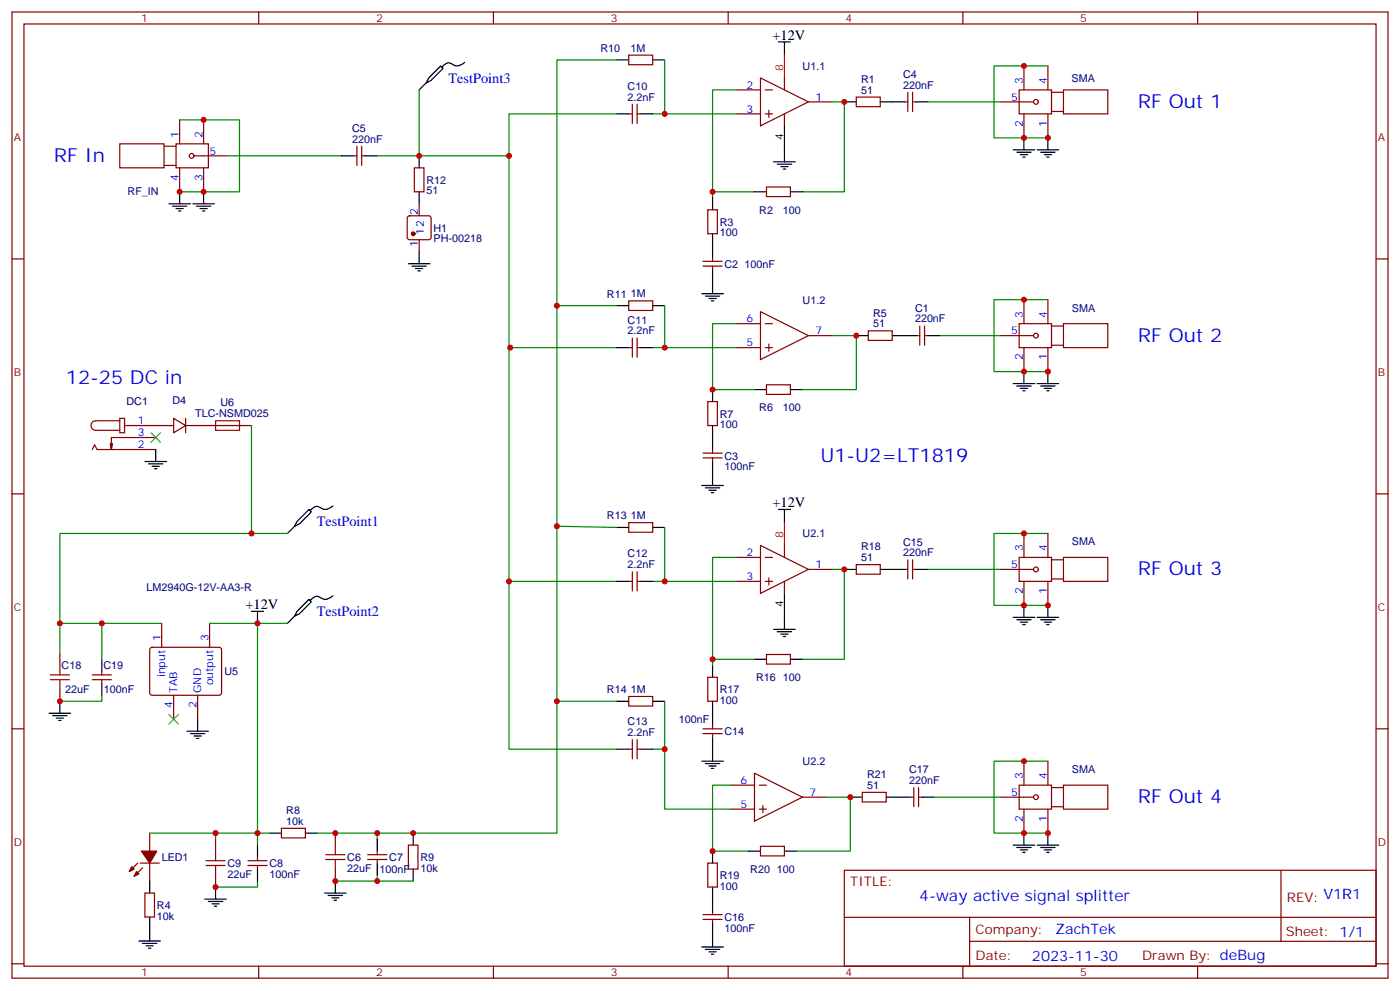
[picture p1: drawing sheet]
<svg xmlns="http://www.w3.org/2000/svg" width="412mm" height="292mm" viewBox="0 0 412 292" stroke-linecap="round" stroke-linejoin="round" font-family="sans-serif">
<g fill="none" stroke="#870000" stroke-width=".35">
<path d="M3.5 3.5h405.4v284.4h-405.4zM7.1 7.1h398.2v277.2h-398.2zM76.2 3.5v3.6M145.3 3.5v3.6M185.2 16.2h7.1v2.9h-7.1zM214.5 3.5v3.6M283.6 3.5v3.6M301.6 19.4v7.1M308.7 19.4v7.1M352.8 3.5v3.6M52.9 35.3v7M60 35.3v7"/>
<path d="M185.2 33.5h1.1M186.3 30.7v5.6M187.7 33.5h1M187.7 30.7v5.6M217 26.5h7M217 33.5h7M224 22.9l14.1 7.1-14.1 7zM225.4 26.5h2.1M225.4 33.5h2.1M226.5 32.5v2.1M231.1 22.9v3.6M231.1 33.5v3.5"/>
<path d="M238.1 30h7.1M252.2 28.6h7.1v2.8h-7.1zM266.3 30h1.1M267.4 27.2v5.6M268.8 30h1.1M268.8 27.2v5.6M294.6 30h9.8M300.2 26.5h9.5v7h-9.5zM301.6 33.5v7.1M308.7 33.5v7.1M309.7 32.8h3.6M309.7 27.2h3.6"/>
<path d="M313.3 26.5h13v7h-13zM35.3 42.3h13v7.1h-13zM48.3 43h3.6M48.3 48.7h3.6M51.9 42.3h9.5v7.1h-9.5zM52.9 49.4v7M57.1 45.9h9.9M60 49.4v7M104.1 45.9h1M105.1 43v5.7M106.5 45.9h1.1M106.5 43v5.7"/>
<path d="M122.1 49.4h2.8v7h-2.8zM123.5 60v3.5M225.8 55h7v2.9h-7zM3.5 76.2h3.6M120.2 63.7l.4-.2h5.7l.5 .2 .2 .5v5.6l-.2 .5-.5 .3h-5.7l-.4-.3-.3-.5v-5.6zM123.5 70.6v3.5M207.1 78.3h5.6M207.1 76.9h5.6M208.5 61.7h2.8v7.1h-2.8zM209.9 75.8v1.1M209.9 78.3v1.1M405.3 76.2h3.6"/>
<path d="M185.2 88.5h7.1v2.9h-7.1zM186.3 99.5v5.6M187.7 99.5v5.6M217 95.2h7M224 91.7l14.1 7.1-14.1 7zM225.4 95.2h2.1M238.1 98.8h7.1M255.8 97.4h7v2.8h-7zM269.9 98.8h1M270.9 96v5.6M272.3 98.8h1.1M272.3 96v5.6"/>
<path d="M294.6 98.8h9.8M300.2 95.2h9.5v7.1h-9.5zM301.6 88.2v7M308.7 88.2v7M309.7 96h3.6M313.3 95.2h13v7.1h-13zM185.2 102.3h1.1M187.7 102.3h1M208.5 118.2h2.8v7h-2.8zM217 102.3h7M225.4 102.3h2.1M225.8 113.2h7v2.9h-7z"/>
<path d="M226.5 101.2v2.2M301.6 102.3v7.1M308.7 102.3v7.1M309.7 101.6h3.6M27.2 132.3l.7-1.4 .7 1.4h17.3M33.2 130.5l-.4 1.8M35.3 123.1h1.4v4.3h-1.4zM35.3 123.8h-7.1a1.41 1.41 0 0 0-1.4 1.4 1.41 1.41 0 0 0 1.4 1.4h7.1M36.7 125.2h14.5M45.9 128.8h-13.1v3.5l-.3-1.8M51.2 123.1l3.5 2.1-3.5 2.2zM54.7 125.2h19.4"/>
<path d="M54.7 123.1v4.3M207.1 134.8h5.6M207.1 133.3h5.6M209.9 132.3v1M209.9 134.8v1M3.5 145.3h3.6M185.2 153.8h7.1v2.8h-7.1zM301.6 157v7M308.7 157v7M405.3 145.3h3.6M185.2 171.1h1.1M186.3 168.3v5.6"/>
<path d="M187.7 171.1h1M187.7 168.3v5.6M217 164h7M217 171.1h7M224 160.5l14.1 7.1-14.1 7zM225.4 164h2.1M225.4 171.1h2.1M226.5 170v2.2M231.1 160.5v3.5M231.1 171.1v3.5M238.1 167.6h7.1M252.2 166.2h7.1v2.8h-7.1z"/>
<path d="M266.3 167.6h1.1M267.4 164.7v5.7M268.8 167.6h1.1M268.8 164.7v5.7M294.6 167.6h9.8M300.2 164h9.5v7.1h-9.5zM301.6 171.1v7.1M308.7 171.1v7.1M309.7 170.4h3.6M309.7 164.7h3.6M313.3 164h13v7.1h-13zM17.6 192.3v3.5"/>
<path d="M27.2 198.6h5.6M30 197.6v1M44.3 190.7l.5-.2 20 .1 .5 .6-.1 13-.6 .4-20.1-.1-.4-.6v-12.7zM47.6 183.4v7.1M61.7 183.4v7.1M208.5 199.3h2.8v7.1h-2.8zM225.8 192.6h7v2.8h-7zM3.5 214.5h3.6M17.6 202.8v3.6M27.2 200h5.6M30 200v1.1M51.2 204.6v7.1"/>
<path d="M58.2 204.6v7.1M185.2 205h7.1v2.8h-7.1zM186.3 217.7v5.6M187.7 217.7v5.6M207.1 214.5h5.6M207.1 215.9h5.6M209.9 213.4v1.1M209.9 215.9v1.1M405.3 214.5h3.6M185.2 220.5h1.1M187.7 220.5h1M215.2 231.1h7"/>
<path d="M215.2 238.1h7M222.2 227.5l14.2 7.1-14.2 7.1zM223.7 231.1h2.1M223.7 238.1h2.1M224.7 237.1v2.1M236.4 234.6h7M254 233.2h7.1v2.8h-7.1zM268.1 234.6h1.1M269.2 231.8v5.6M270.6 234.6h1M270.6 231.8v5.6M294.6 234.6h9.8"/>
<path d="M300.2 231.1h9.5v7h-9.5zM301.6 224v7.1M301.6 238.1v7.1M308.7 224v7.1M308.7 238.1v7.1M309.7 237.4h3.6M309.7 231.8h3.6M313.3 231.1h13v7h-13zM40.6 254l-2.5 2.5M41.3 254h5.6M42 255.4l-2.5 2.5M44.1 245.2v5.3"/>
<path d="M44.1 254v5.3M63.5 246.9v3.6M63.5 257.5v3.6M73 254.7h5.7M73 253.3h5.7M75.8 252.2v1.1M75.8 254.7v1.1M82.9 243.8h7.1v2.8h-7.1zM98.8 245.2v3.5M98.8 255.8v3.5M108.3 252.9h5.6M108.3 251.5h5.6"/>
<path d="M111.1 250.5v1M111.1 252.9v1.1M120.3 248.7h2.8v7.1h-2.8zM208.5 254h2.8v7.1h-2.8zM224 249.1h7.1v2.8h-7.1zM248.7 256.1h156.6v28.2h-156.6zM377.3 256.1v20.9M42.7 262.8h2.8v7.1h-2.8zM207.1 270.6h5.6M207.1 269.2h5.6M209.9 268.1v1.1M209.9 270.6v1"/>
<path d="M248.7 270h156.5M285.6 277h119.6M285.6 270v14.1M3.5 283.6h3.6M76.2 284.3v3.6M145.3 284.3v3.6M214.5 284.3v3.6M283.6 284.3v3.6M352.8 284.3v3.6M405.3 283.6h3.6"/>
<circle cx="305.2" cy="30" r=".71"/>
<circle cx="56.4" cy="45.9" r=".71"/>
<circle cx="305.2" cy="98.8" r=".71"/>
<circle cx="305.2" cy="167.6" r=".71"/>
<circle cx="305.2" cy="234.6" r=".71"/>
</g>
<path d="M231.1 15.9v7M231.1 153.5v7" fill="none" stroke="#f00" stroke-width=".35"/>
<g fill="none" stroke="#000" stroke-width=".35">
<path d="M136.9 18.3a3.1 3.1 0 0 1-4.4 .2 2.4 2.4 0 0 0-2.3 1.3M181.7 17.6h3.5M192.3 17.6h3.5M229.3 12.3h3.5M231.1 12.3v3.6M125.6 24.3l1.4-.7 3.5-3.5-.7-.7-3.5 3.5-.7 1.4-2.1 2.2M181.7 33.5h3.5M188.7 33.5h3.6M231.1 37v10.6M248.7 30h3.5M259.3 30h7M269.9 30h3.5"/>
<path d="M49.7 60h6.4M52.9 56.4v3.6M56.8 60h6.3M60 56.4v3.6M100.5 45.9h3.6M107.6 45.9h3.5M123.5 45.9v3.5M123.5 56.4v3.6M209.9 58.2v3.5M222.2 56.4h3.6M227.9 47.6h6.3M229 48.3h4.2"/>
<path d="M230 49h2.1M230.7 49.7h.7M232.8 56.4h3.6M298.4 44.1h6.4M299.5 44.8h4.2M300.6 45.5h2.1M301.3 46.2h.7M301.6 40.6v3.5M305.5 44.1h6.4M306.6 44.8h4.2M307.6 45.5h2.1M308.3 46.2h.7"/>
<path d="M308.7 40.6v3.5M50.8 60.7h4.2M51.9 61.4h2.1M52.6 62.1h.7M57.9 60.7h4.2M58.9 61.4h2.1M59.6 62.1h.7M120.3 77.6h6.3M121.4 78.3h4.2M122.4 79h2.1M123.1 79.7h.7M123.5 74.1v3.5"/>
<path d="M209.9 68.8v7M209.9 79.4v7M181.7 90h3.5M192.3 90h3.5M206.7 86.4h6.4M207.8 87.1h4.2M208.8 87.8h2.2M209.5 88.5h.8M252.2 98.8h3.6M262.8 98.8h7.1M273.4 98.8h3.5M181.7 102.3h3.5"/>
<path d="M188.7 102.3h3.6M209.9 114.7v3.5M222.2 114.7h3.6M232.8 114.7h3.6M298.4 112.9h6.4M299.5 113.6h4.2M300.6 114.3h2.1M301.3 115h.7M301.6 109.4v3.5M305.5 112.9h6.4M306.6 113.6h4.2M307.6 114.3h2.1"/>
<path d="M308.3 115h.7M308.7 109.4v3.5M42.7 135.8h6.3M43.7 136.5h4.3M44.8 137.2h2.1M45.5 137.9h.7M45.9 132.3v3.5M209.9 125.2v7.1M209.9 135.8v7.1M86.8 154.9l1.4-.7 3.5-3.6-.7-.7-3.5 3.6-.7 1.4-2.1 2.1M98.1 148.9a3.1 3.1 0 0 1-4.4 .2 2.4 2.4 0 0 0-2.3 1.2M181.7 155.2h3.5"/>
<path d="M192.3 155.2h3.5M206.7 142.9h6.4M207.8 143.6h4.2M208.8 144.3h2.2M209.5 145h.8M229.3 149.9h3.5M231.1 149.9v3.6M74.1 179.9h3.5M75.8 179.9v3.5M98.1 175.3a3.1 3.1 0 0 1-4.4 .2 2.4 2.4 0 0 0-2.3 1.2M181.7 171.1h3.5M188.7 171.1h3.6"/>
<path d="M231.1 174.6v10.6M248.7 167.6h3.5M259.3 167.6h7M269.9 167.6h3.5M301.6 178.2v3.5M308.7 178.2v3.5M30 194v3.6M86.8 181.3l1.4-.7 3.5-3.5-.7-.7-3.5 3.5-.7 1.4-2.1 2.1M209.9 195.8v3.5M222.2 194h3.6M227.9 185.2h6.3M229 185.9h4.2"/>
<path d="M230 186.6h2.1M230.7 187.3h.7M232.8 194h3.6M298.4 181.7h6.4M299.5 182.4h4.2M300.6 183.1h2.1M301.3 183.8h.7M305.5 181.7h6.4M306.6 182.4h4.2M307.6 183.1h2.1M308.3 183.8h.7M14.5 209.9h6.3"/>
<path d="M15.5 210.6h4.3M16.6 211.3h2.1M17.3 212h.7M17.6 206.4v3.5M30 201.1v3.5M55 215.2h6.4M56.1 215.9h4.2M57.1 216.6h2.2M57.9 217.3h.7M58.2 211.7v3.5M181.7 206.4h3.5M192.3 206.4h3.5"/>
<path d="M209.9 206.4v7M209.9 217v7M181.7 220.5h3.5M188.7 220.5h3.6M206.7 224h6.4M207.8 224.7h4.2M208.8 225.4h2.2M209.5 226.1h.8M250.5 234.6h3.5M261.1 234.6h7M271.6 234.6h3.6M44.1 259.3v3.5"/>
<path d="M75.8 248.7v3.5M75.8 255.8v3.5M79.4 245.2h3.5M90 245.2h3.5M98.8 259.3v3.5M111.1 246.9v3.6M111.1 254v3.5M121.7 245.2v3.5M121.7 255.8v3.5M209.9 250.5v3.5M220.5 250.5h3.5M231.1 250.5h3.5"/>
<path d="M298.4 248.7h6.4M299.5 249.4h4.2M300.6 250.1h2.1M301.3 250.8h.7M301.6 245.2v3.5M305.5 248.7h6.4M306.6 249.4h4.2M307.6 250.1h2.1M308.3 250.8h.7M308.7 245.2v3.5M40.9 276.9h6.4M42 277.6h4.2"/>
<path d="M43 278.3h2.2M43.7 279h.7M44.1 269.9v7M60.3 264.6h6.4M61.4 265.3h4.2M62.4 266h2.2M63.1 266.7h.8M63.5 261.1v3.5M95.6 262.8h6.4M96.7 263.5h4.2M97.7 264.2h2.1M98.4 264.9h.7"/>
<path d="M206.7 278.7h6.4M207.8 279.4h4.2M209.9 261.1v7M209.9 271.6v7.1M208.8 280.1h2.2M209.5 280.8h.8"/>
</g>
<g fill="#870000" stroke="#870000" stroke-width=".35">
<path d="M40.2 256.5l.7 .7-1.4 .7z"/>
<path d="M38.8 255.1l.7 .7-1.4 .7z"/>
<path d="M41.6 250.5h4.6l-2.1 3.5z"/>
<circle cx="121.7" cy="68.8" r=".53"/>
</g>
<g fill="none" stroke="#008700" stroke-width=".35">
<path d="M181.7 17.6h-17.7v227.6h-70.5M195.8 17.6v15.9M308.7 19.4h-15.9v21.2h15.9M52.9 35.3h17.7v21.1h-17.7M123.5 26.5v19.4M181.7 33.5h-31.8v12.4h-38.8M192.3 33.5h24.7M217 26.5h-7.1v29.9M245.2 30h3.5v26.4h-12.3M273.4 30h21.2M67 45.9h33.5M149.9 45.9v56.4h31.8"/>
<path d="M222.2 56.4h-12.3v1.8M164 90h17.7M195.8 90v12.3h21.2M217 95.2h-7.1v19.5h12.3M245.2 98.8h7v15.9h-15.8M276.9 98.8h17.7M308.7 88.2h-15.9v21.2h15.9M150.3 102.3h-.4v68.8h31.8M192.3 102.3h3.5M74.1 125.2v31.8h-56.5v26.4h30M74.1 157h10.6M164 154.9l17.7 .3"/>
<path d="M195.8 155.2v15.9h21.2M308.7 157h-15.9v21.2h15.9M149.9 171.1v49.4h31.8M192.3 171.1h3.5M217 164h-7.1v30M245.2 167.6h3.5v26.4h-12.3M273.4 167.6h21.2M17.6 183.4v8.9M30 183.4v10.6M61.7 183.4h14.1v61.8h3.6M75.8 183.4h8.9M222.2 194h-12.3v1.8"/>
<path d="M30 204.6v1.8h-12.4M164 206.4h17.7M195.8 206.4v31.7h19.4M192.3 220.5h3.5M215.2 231.1h-5.3v19.4h10.6M243.4 234.6h7.1v15.9h-15.9M275.2 234.6h19.4M308.7 224h-15.9v21.2h15.9M44.1 245.2h19.4M63.5 245.2h12.3v3.5M63.5 245.2v1.7M75.8 259.3v1.8h-12.3"/>
<path d="M111.1 259.3h10.6M111.1 257.5v1.8h-12.3M111.1 245.2v1.7"/>
</g>
<g fill="none" stroke="#a10000" stroke-width=".35">
<path d="M63.5 123.8h7.1v2.8h-7.1zM14.8 198.6h5.7M17.6 195.8v2.8M14.8 200h5.7M17.6 200v2.8M60.7 254.7h5.6M60.7 253.3h5.6M63.5 250.5v2.8M63.5 254.7v2.8M96 252.9h5.6M96 251.5h5.6M98.8 248.7v2.8"/>
<path d="M98.8 252.9v2.9"/>
</g>
<path d="M44.4 127.4l2.9 2.8M47.3 127.4l-2.9 2.8M49.7 210.3l2.9 2.8M52.6 210.3l-2.9 2.8" fill="none" stroke="#3c3" stroke-width=".35"/>
<g fill="#c00">
<circle cx="248.7" cy="30" r=".88"/>
<circle cx="252.2" cy="98.8" r=".88"/>
<circle cx="111.1" cy="259.3" r=".88"/>
<circle cx="98.8" cy="259.3" r=".88"/>
<circle cx="63.5" cy="261.1" r=".88"/>
<circle cx="63.5" cy="245.2" r=".88"/>
<circle cx="195.8" cy="33.5" r=".88"/>
<circle cx="195.8" cy="102.3" r=".88"/>
<circle cx="149.9" cy="45.9" r=".88"/>
<circle cx="195.8" cy="171.1" r=".88"/>
<circle cx="195.8" cy="220.5" r=".88"/>
<circle cx="209.9" cy="56.4" r=".88"/>
<circle cx="209.9" cy="114.7" r=".88"/>
<circle cx="75.8" cy="245.2" r=".88"/>
<circle cx="111.1" cy="245.2" r=".88"/>
<circle cx="121.7" cy="245.2" r=".88"/>
<circle cx="98.8" cy="245.2" r=".88"/>
<circle cx="149.9" cy="171.1" r=".88"/>
<circle cx="150.3" cy="102.3" r=".88"/>
<circle cx="164" cy="90" r=".88"/>
<circle cx="164" cy="154.9" r=".88"/>
<circle cx="164" cy="206.4" r=".88"/>
<circle cx="248.7" cy="167.6" r=".88"/>
<circle cx="209.9" cy="194" r=".88"/>
<circle cx="250.5" cy="234.6" r=".88"/>
<circle cx="308.7" cy="40.6" r=".88"/>
<circle cx="301.6" cy="40.6" r=".88"/>
<circle cx="301.6" cy="19.4" r=".88"/>
<circle cx="308.7" cy="109.4" r=".88"/>
<circle cx="301.6" cy="109.4" r=".88"/>
<circle cx="301.6" cy="88.2" r=".88"/>
<circle cx="308.7" cy="178.2" r=".88"/>
<circle cx="301.6" cy="178.2" r=".88"/>
<circle cx="301.6" cy="157" r=".88"/>
<circle cx="308.7" cy="245.2" r=".88"/>
<circle cx="301.6" cy="245.2" r=".88"/>
<circle cx="301.6" cy="224" r=".88"/>
<circle cx="75.8" cy="183.4" r=".88"/>
<circle cx="60" cy="56.4" r=".88"/>
<circle cx="60" cy="35.3" r=".88"/>
<circle cx="52.9" cy="56.4" r=".88"/>
<circle cx="209.9" cy="250.5" r=".88"/>
<circle cx="17.6" cy="206.4" r=".88"/>
<circle cx="30" cy="183.4" r=".88"/>
<circle cx="17.6" cy="183.4" r=".88"/>
<circle cx="123.5" cy="45.9" r=".88"/>
<circle cx="74.1" cy="157" r=".88"/>
</g>
<g font-size="5.6" fill="#00f">
<text x="335.1" y="31.8">RF Out 1</text>
<text x="15.9" y="47.6">RF In</text>
<text x="335.1" y="100.5">RF Out 2</text>
<text x="19.4" y="112.9">12-25 DC in</text>
<text x="241.7" y="135.8">U1-U2=LT1819</text>
<text x="335.1" y="169.3">RF Out 3</text>
<text x="335.1" y="236.4">RF Out 4</text>
</g>
<text font-size="4.6" fill="#00f" x="270.8" y="265.1">4-way active signal splitter</text>
<g font-size="4.2">
<text x="227.5" y="11.6">+12V</text>
<text x="227.5" y="149.2">+12V</text>
<text x="72.3" y="179.2">+12V</text>
</g>
<g font-size="4.2" fill="#00f">
<text x="132.1" y="24.3">TestPoint3</text>
<text x="93.3" y="154.9">TestPoint1</text>
<text x="93.3" y="181.3">TestPoint2</text>
<text x="310.9" y="274.9">ZachTek</text>
<text x="304" y="282.7">2023-11-30</text>
</g>
<g font-size="3.9" fill="#800">
<text x="250.5" y="260.7">TITLE:</text>
<text x="379.1" y="265.4">REV: V1R1</text>
<text x="287.4" y="274.9">Company:</text>
<text x="378.7" y="275.5">Sheet: 1/1</text>
<text x="287.4" y="282.6">Date:</text>
<text x="336.4" y="282.7">Drawn By: deBug</text>
</g>
<g font-size="3.2" fill="#800">
<text x="41.6" y="6.5">1</text>
<text x="110.8" y="6.5">2</text>
<text x="179.9" y="6.5">3</text>
<text x="249.1" y="6.5">4</text>
<text x="318.2" y="6.5">5</text>
<text x="4.1" y="41.6">A</text>
<text x="405.9" y="41.6">A</text>
<text x="4.1" y="110.8">B</text>
<text x="405.9" y="110.8">B</text>
<text x="4.1" y="179.9">C</text>
<text x="405.9" y="179.9">C</text>
<text x="4.1" y="249.1">D</text>
<text x="405.9" y="249.1">D</text>
<text x="41.6" y="287.3">1</text>
<text x="110.8" y="287.3">2</text>
<text x="179.9" y="287.3">3</text>
<text x="249.1" y="287.3">4</text>
<text x="318.2" y="287.3">5</text>
</g>
<g font-size="3.2" fill="#000080">
<text x="176.9" y="15.3">R10</text>
<text x="185.7" y="15.2">1M</text>
<text x="236.4" y="20.6">U1.1</text>
<text x="266" y="23">C4</text>
<text x="184.9" y="29.6">2.2nF</text>
<text x="184.9" y="26.5">C10</text>
<text x="253.7" y="27.5">51</text>
<text x="253.7" y="24.4">R1</text>
<text x="266" y="26.1">220nF</text>
<text x="315.6" y="24.1">SMA</text>
<text x="103.7" y="42">220nF</text>
<text x="103.7" y="38.9">C5</text>
<text x="37.6" y="57.5">RF_IN</text>
<text x="125.6" y="57.2">51</text>
<text x="125.6" y="54.1">R12</text>
<text x="223.7" y="62.9">R2</text>
<text x="230.6" y="62.9">100</text>
<text x="127.7" y="71.3">PH-00218</text>
<text x="127.7" y="68.2">H1</text>
<text x="212" y="69.6">100</text>
<text x="212" y="66.5">R3</text>
<text x="213.4" y="78.8">C2</text>
<text x="219.3" y="78.8">100nF</text>
<text x="178.8" y="87.6">R11</text>
<text x="185.8" y="87.5">1M</text>
<text x="236.4" y="89.4">U1.2</text>
<text x="184.9" y="95.2">C11</text>
<text x="257.2" y="93.2">R5</text>
<text x="269.5" y="94.9">220nF</text>
<text x="269.5" y="91.8">C1</text>
<text x="315.7" y="91.7">SMA</text>
<text x="184.9" y="98.4">2.2nF</text>
<text x="257.2" y="96.3">51</text>
<text x="37.3" y="119.3">DC1</text>
<text x="50.8" y="118.9">D4</text>
<text x="64.9" y="119.6">U6</text>
<text x="57.5" y="122.9">TLC-NSMD025</text>
<text x="212" y="122.9">R7</text>
<text x="223.7" y="121.1">R6</text>
<text x="230.6" y="121.1">100</text>
<text x="212" y="126">100</text>
<text x="213.4" y="135.3">C3</text>
<text x="213.4" y="138.4">100nF</text>
<text x="178.8" y="152.8">R13</text>
<text x="185.8" y="152.8">1M</text>
<text x="236.4" y="158.2">U2.1</text>
<text x="253.7" y="162">R18</text>
<text x="266" y="160.6">C15</text>
<text x="315.7" y="160.5">SMA</text>
<text x="184.9" y="167.2">2.2nF</text>
<text x="184.9" y="164">C12</text>
<text x="253.7" y="165.1">51</text>
<text x="266" y="163.7">220nF</text>
<text x="43.2" y="174">LM2940G-12V-AA3-R</text>
<text x="18.1" y="196.9">C18</text>
<text x="30.5" y="196.9">C19</text>
<text x="19.2" y="204">22uF</text>
<text x="30.6" y="204">100nF</text>
<text x="66.1" y="198.7">U5</text>
<text x="178.8" y="204">R14</text>
<text x="185.8" y="203.9">1M</text>
<text x="222.8" y="200.5">R16</text>
<text x="230.6" y="200.5">100</text>
<text x="212" y="207.2">100</text>
<text x="212" y="204.1">R17</text>
<text x="184.9" y="213.4">C13</text>
<text x="199.9" y="212.8">100nF</text>
<text x="184.9" y="216.6">2.2nF</text>
<text x="213.4" y="216.4">C14</text>
<text x="236.4" y="225.2">U2.2</text>
<text x="267.8" y="227.6">C17</text>
<text x="315.7" y="227.5">SMA</text>
<text x="255.4" y="232.1">51</text>
<text x="255.4" y="229">R21</text>
<text x="267.8" y="230.7">220nF</text>
<text x="84.3" y="239.5">R8</text>
<text x="84.3" y="242.7">10k</text>
<text x="47.6" y="253.4">LED1</text>
<text x="67" y="255.2">C9</text>
<text x="79.4" y="255.2">C8</text>
<text x="102.3" y="256.6">22uF</text>
<text x="102.3" y="253.4">C6</text>
<text x="111.7" y="256.9">100nF</text>
<text x="114.7" y="253.4">C7</text>
<text x="123.8" y="256.6">10k</text>
<text x="123.8" y="253.4">R9</text>
<text x="221" y="256.9">R20</text>
<text x="228.9" y="256.9">100</text>
<text x="67" y="258.3">22uF</text>
<text x="79.4" y="258.3">100nF</text>
<text x="212" y="261.8">100</text>
<text x="212" y="258.7">R19</text>
<text x="46.2" y="267.5">R4</text>
<text x="46.2" y="270.7">10k</text>
<text x="213.4" y="274.2">100nF</text>
<text x="213.4" y="271.1">C16</text>
</g>
<g font-size="3.2" fill="#f00">
<text x="230.7" y="20.8" transform="rotate(-90 230.7 20.8)">8</text>
<text x="230.7" y="158.4" transform="rotate(-90 230.7 158.4)">8</text>
</g>
<g font-size="3.2" fill="#00f">
<text x="219.9" y="26.1">2</text>
<text x="240.2" y="29.6">1</text>
<text x="297.8" y="29.6">5</text>
<text x="301.3" y="24.7" transform="rotate(-90 301.3 24.7)">3</text>
<text x="308.3" y="24.7" transform="rotate(-90 308.3 24.7)">4</text>
<text x="219.9" y="33.2">3</text>
<text x="52.6" y="40.6" transform="rotate(-90 52.6 40.6)">1</text>
<text x="59.6" y="40.6" transform="rotate(-90 59.6 40.6)">2</text>
<text x="301.3" y="37.3" transform="rotate(-90 301.3 37.3)">2</text>
<text x="308.3" y="37.3" transform="rotate(-90 308.3 37.3)">1</text>
<text x="61.7" y="45.5">5</text>
<text x="52.6" y="53.2" transform="rotate(-90 52.6 53.2)">4</text>
<text x="59.6" y="53.2" transform="rotate(-90 59.6 53.2)">3</text>
<text x="123.1" y="63.3" transform="rotate(-90 123.1 63.3)">2</text>
<text x="124.9" y="69.3" transform="rotate(-90 124.9 69.3)">12</text>
<text x="123.1" y="72.7" transform="rotate(-90 123.1 72.7)">1</text>
<text x="219.9" y="94.9">6</text>
<text x="301.3" y="93.5" transform="rotate(-90 301.3 93.5)">3</text>
<text x="308.3" y="93.5" transform="rotate(-90 308.3 93.5)">4</text>
<text x="219.9" y="102">5</text>
<text x="240.2" y="98.4">7</text>
<text x="297.8" y="98.4">5</text>
<text x="301.3" y="106.1" transform="rotate(-90 301.3 106.1)">2</text>
<text x="308.3" y="106.1" transform="rotate(-90 308.3 106.1)">1</text>
<text x="40.6" y="124.9">1</text>
<text x="40.6" y="131.9">2</text>
<text x="40.6" y="128.4">3</text>
<text x="219.9" y="163.7">2</text>
<text x="240.2" y="167.2">1</text>
<text x="297.8" y="167.2">5</text>
<text x="301.3" y="162.3" transform="rotate(-90 301.3 162.3)">3</text>
<text x="308.3" y="162.3" transform="rotate(-90 308.3 162.3)">4</text>
<text x="219.9" y="170.7">3</text>
<text x="301.3" y="174.9" transform="rotate(-90 301.3 174.9)">2</text>
<text x="308.3" y="174.9" transform="rotate(-90 308.3 174.9)">1</text>
<text x="47.3" y="188.7" transform="rotate(-90 47.3 188.7)">1</text>
<text x="61.4" y="188.7" transform="rotate(-90 61.4 188.7)">3</text>
<text x="48.7" y="199.3" transform="rotate(-90 48.7 199.3)">input</text>
<text x="52.2" y="203.9" transform="rotate(-90 52.2 203.9)">TAB</text>
<text x="59.3" y="203.9" transform="rotate(-90 59.3 203.9)">GND</text>
<text x="62.8" y="201.6" transform="rotate(-90 62.8 201.6)">output</text>
<text x="50.8" y="208.4" transform="rotate(-90 50.8 208.4)">4</text>
<text x="57.9" y="208.4" transform="rotate(-90 57.9 208.4)">2</text>
<text x="218.1" y="230.7">6</text>
<text x="301.3" y="229.3" transform="rotate(-90 301.3 229.3)">3</text>
<text x="308.3" y="229.3" transform="rotate(-90 308.3 229.3)">4</text>
<text x="218.1" y="237.8">5</text>
<text x="238.5" y="234.2">7</text>
<text x="297.8" y="234.2">5</text>
<text x="301.3" y="241.9" transform="rotate(-90 301.3 241.9)">2</text>
<text x="308.3" y="241.9" transform="rotate(-90 308.3 241.9)">1</text>
</g>
<g font-size="3.2">
<text x="230.7" y="41.2" transform="rotate(-90 230.7 41.2)">4</text>
<text x="230.7" y="178.8" transform="rotate(-90 230.7 178.8)">4</text>
</g>
</svg>
